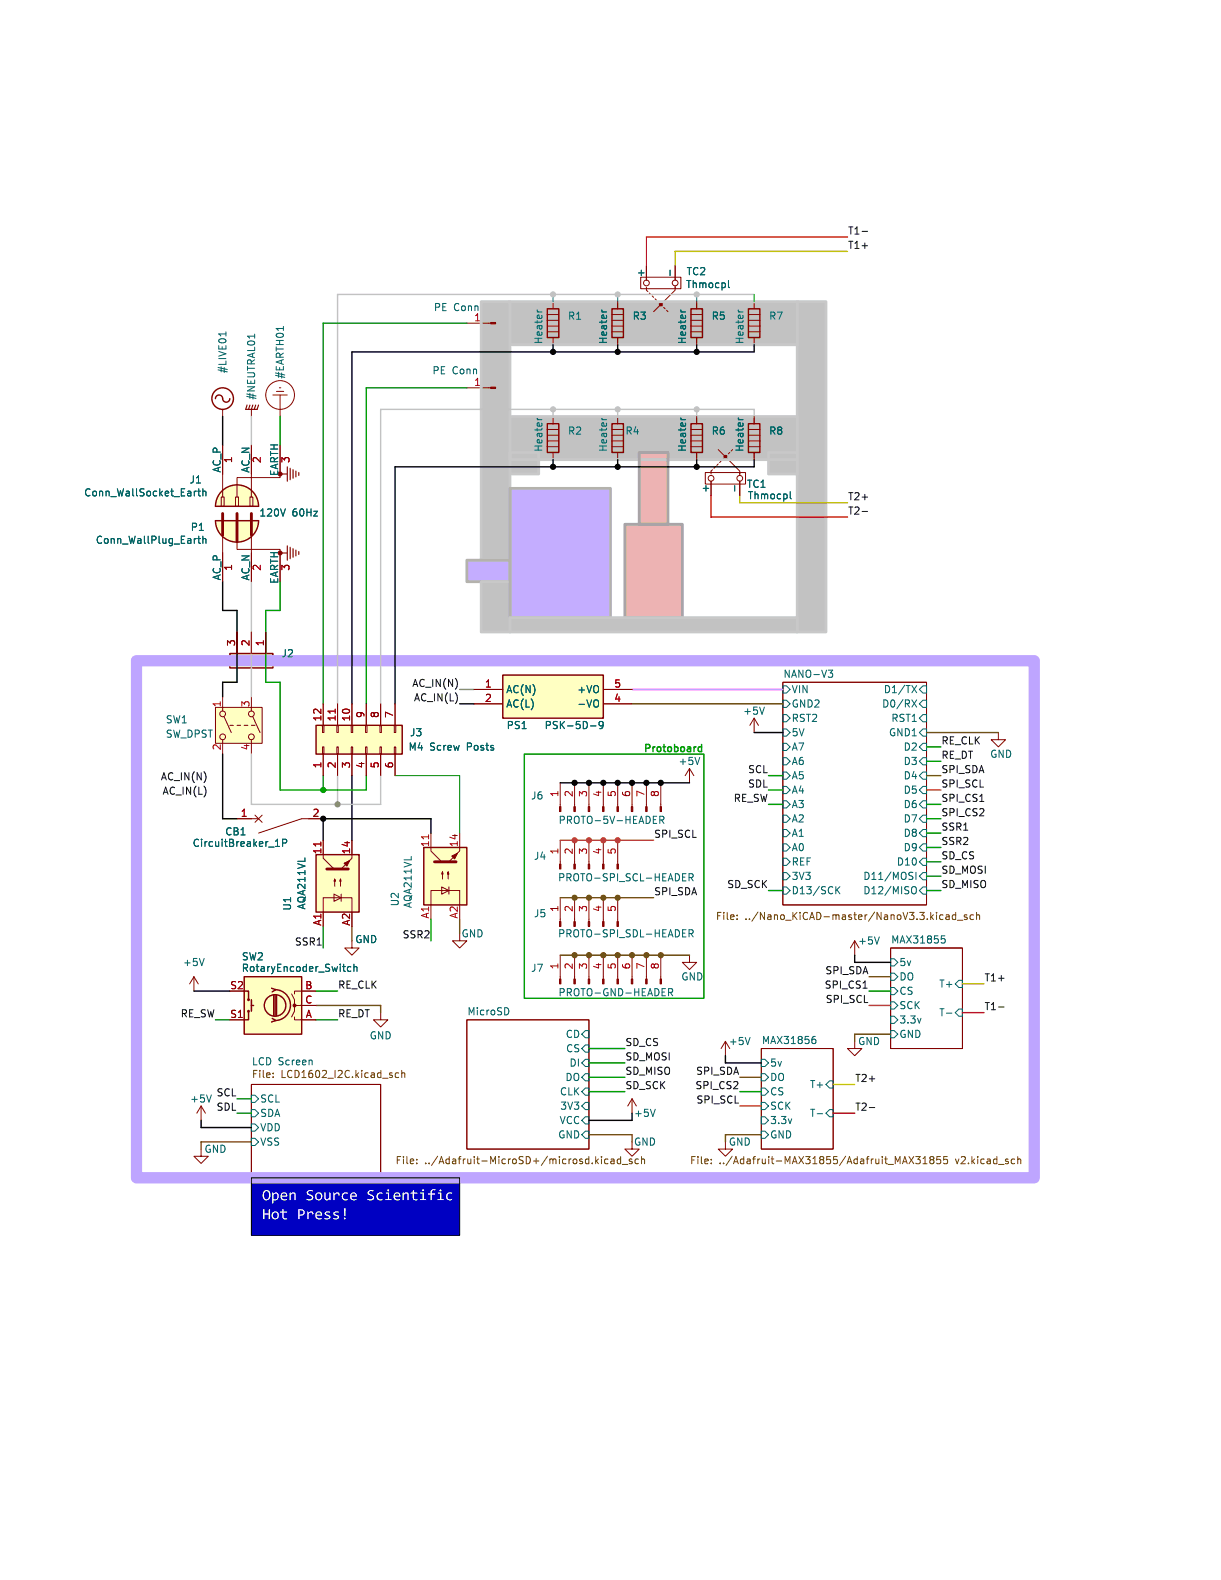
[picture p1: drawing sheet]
<svg xmlns="http://www.w3.org/2000/svg" width="216mm" height="279mm" viewBox="0 0 216 279" stroke-linecap="round" stroke-linejoin="round" font-family="sans-serif">
<path d="M138.4 120.7h25.4v39.3h-25.4zM157.5 167.6h12.7v17.8h-12.7zM44.4 191.8h22.9v16.5h-22.9zM82.5 180.3h21.6v22.9h-21.6zM134.6 185.4h12.7v17.8h-12.7z" fill="none" stroke="#840000" stroke-width=".18"/>
<path d="M85.1 53.3h5.1v45.8h-5.1z" fill="#c2c2c2"/>
<path d="M82.5 99.1h7.7v3.8h-7.7z" fill="#c4adff"/>
<path d="M110.5 92.7h10.1v16.5h-10.1z" fill="#edb3b3"/>
<g fill="#c2c2c2">
<path d="M90.2 80h5v3.8h-5z"/>
<path d="M90.2 53.3h50.8v7.7h-50.8z"/>
<path d="M85.1 102.9h5.1v8.9h-5.1z"/>
<path d="M90.2 73.7h50.8v7.6h-50.8z"/>
</g>
<path d="M113 80h5.1v12.7h-5.1z" fill="#edb3b3"/>
<path d="M90.2 86.4h17.7v22.8h-17.7z" fill="#c4adff"/>
<g fill="#c2c2c2">
<path d="M90.2 109.2h50.8v2.6h-50.8z"/>
<path d="M135.9 80h5.1v3.8h-5.1z"/>
<path d="M141 53.3h5v58.5h-5z"/>
</g>
<path d="M44.4 208.3h36.9v10.1h-36.9z" fill="#0000c2"/>
<path d="M82.5 57.2h4.3M138.4 120.7h25.4v39.3h-25.4zM67.3 179.1v1.2h-1.3l1.3 1.3 1.3-1.3h-1.3M157.5 167.6h12.7v17.8h-12.7zM44.4 191.8h22.9v16.5h-22.9zM82.5 180.3h21.6v22.9h-21.6zM134.6 185.4h12.7v17.8h-12.7z" fill="none" stroke="#840000" stroke-width=".18"/>
<g fill="none" stroke="#006464" stroke-width=".18">
<path d="M146.5 118.5h.7l-.4 .5 .4 .1v.4l-.2 .3h-.4M138.4 128.9h.7l.6 .6-.6 .7h-.7zM138.4 121.3h.7l.6 .6-.6 .7h-.7zM138.4 131.4h.7l.6 .7-.6 .6h-.7zM138.4 134h.7l.6 .6-.6 .7h-.7zM138.4 139.1h.7l.6 .6-.6 .6h-.7zM138.4 136.5h.7l.6 .7-.6 .6h-.7zM138.4 126.4h.7l.6 .6-.6 .6h-.7zM138.4 123.8h.7l.6 .7-.6 .6h-.7zM161.2 121.2l.9 1.3M161.2 123.8l.9 1.2M162.1 121.2l-.9 1.3"/>
<path d="M162.1 123.8l-.9 1.2M163.2 131.4h.6v1.3h-.6l-.6-.6zM163.2 134h.6v1.3h-.6l-.6-.7zM163.2 136.5h.6v1.3h-.6l-.6-.6zM163.2 121.3h.6v1.3h-.6l-.6-.7zM163.2 123.8h.6v1.3h-.6l-.6-.6zM163.2 139.1h.6v1.2h-.6l-.6-.6zM163.2 126.4h.6v1.2h-.6l-.6-.6zM163.2 128.9h.6v1.3h-.6l-.6-.7zM138.4 154.3h.7l.6 .6-.6 .7h-.7zM138.4 146.7h.7l.6 .6-.6 .7h-.7zM138.4 144.1h.7l.6 .7-.6 .6h-.7z"/>
<path d="M138.4 141.6h.7l.6 .6-.6 .7h-.7zM138.4 149.2h.7l.6 .7-.6 .6h-.7zM138.4 156.8h.7l.6 .7-.6 .6h-.7zM138.4 151.8h.7l.6 .6-.6 .6h-.7zM148 157.3l.5 .8M148.5 156.8l-.7 .7M161.2 154.9l.2 .3-.2 .3M161.2 154.2l.2 .1M161.2 157l.3-.2a.43 .43 0 0 1 .5 .4v.4a.43 .43 0 0 1-.3 .5 .43 .43 0 0 1-.5-.2M162 154.2v1.3M163.2 144.1h.6v1.3h-.6l-.6-.6zM163.2 146.7h.6v1.3h-.6l-.6-.7z"/>
<path d="M163.2 149.2h.6v1.3h-.6l-.6-.6zM163.2 151.8h.6v1.2h-.6l-.6-.6zM163.2 154.3h.6v1.3h-.6l-.6-.7zM163.2 156.8h.6v1.3h-.6l-.6-.6zM163.2 141.6h.6v1.3h-.6l-.6-.7zM89.8 178.4l.2 .3-.2 .6M157.5 169.5h.6l.6 .7-.6 .6h-.6zM157.5 172.1h.6l.6 .6-.6 .7h-.6zM157.5 174.6h.6l.6 .7-.6 .6h-.6zM157.5 177.2h.6l.6 .6-.6 .6h-.6zM157.5 179.7h.6l.6 .6-.6 .7h-.6zM166.5 165.5h.6"/>
<path d="M166.6 166h.3l.2 .2-.1 .5-.4 .1M167.3 179.2h1M169.5 173.4h.7v1.2h-.7l-.6-.6zM169.5 178.4h.7v1.3h-.7l-.6-.6zM44.4 193.7h.7l.6 .6-.6 .6h-.7zM44.4 196.2h.7l.6 .7-.6 .6h-.7zM44.4 198.8h.7l.6 .6-.6 .6h-.7zM103.5 194.9h.6v1.3h-.6l-.6-.6zM103.5 197.5h.6v1.3h-.6l-.6-.7zM103.5 187.3h.6v1.3h-.6l-.6-.6zM103.5 184.8h.6v1.3h-.6l-.6-.7zM103.5 182.2h.6v1.3h-.6l-.6-.6z"/>
<path d="M103.5 192.4h.6v1.3h-.6l-.6-.7zM103.5 189.9h.6v1.2h-.6l-.6-.6zM134.6 187.3h.7l.6 .7-.6 .6h-.7zM134.6 189.9h.7l.6 .6-.6 .6h-.7zM134.6 192.4h.7l.6 .6-.6 .7h-.7zM134.6 194.9h.7l.6 .7-.6 .6h-.7zM134.6 197.5h.7l.6 .6-.6 .7h-.7zM143.8 183.8h.2l.3 .2-.1 .4-.4 .1M143.9 183.3h.3M144.5 196.9h1M146 196.9l.7-.7h.6v1.3h-.6zM146.7 191.1h.6v1.3h-.6l-.7-.6z"/>
<path d="M157.5 182.2h.6l.6 .7-.6 .6h-.6zM44.4 201.3h.7l.6 .6-.6 .7h-.7zM103.5 200h.6v1.3h-.6l-.6-.6zM134.6 200h.7l.6 .7-.6 .6h-.7z"/>
</g>
<g fill="none" stroke="#725600" stroke-width=".18">
<path d="M130.3 162.5v.1M130.3 161.8v.1M167.3 161.8h.5v.8M167.8 162.1h-.4l-.2 .2 .2 .3h.4M169 161.8h-.4l-.2 .2 .1 .6h.5M169 161.3v1.3M169.3 162.7h1M171 161.8h-.3l-.2 .1 .1 .2 .4 .1v.4h-.5M172.1 161.8h-.3l-.3 .2 .1 .6h.5M172.7 161.9l.2-.1h.3v.8M172.7 161.3v1.3M48.3 190.4v.2"/>
<path d="M48.3 189.8v.1M70.5 189.8l-.4-.1-.2 .2 .1 .6h.5M71 189.8l.2-.1 .3 .1 .1 .8M71 189.3v1.3M73.7 205.7v.1M73.7 205v.1M107.5 205l-.4-.1-.2 .3 .1 .5h.5M108.1 205h.4l.1 .8M108.6 205.2l-.4 .1-.2 .2 .2 .3 .4-.1M109.7 205l-.3-.1-.3 .3 .2 .5h.4M109.7 204.5v1.3M110 205.9h1"/>
<path d="M111.7 205l-.3-.1-.1 .2v.2l.4 .1v.3h-.4M112.9 205l-.4-.1-.2 .3 .1 .5h.5M113.4 205.1l.2-.2 .3 .1 .1 .8M113.4 204.5v1.3M125.8 205.7v.1M125.8 205v.1M160.7 204.5l.9 1.3M161.6 204.5l-.9 1.3M161.9 204.5h.8l-.4 .5 .4 .1v.6l-.2 .1-.6-.1M163.2 205.8h.7M163.2 204.9l.4-.4v1.3M164.7 205.1l-.3 .2 .1 .4 .2 .1 .3-.1 .1-.1v-.3l-.2-.2"/>
<path d="M164.7 205.1l-.3-.3 .3-.3 .3 .1 .1 .2-.2 .3M164.7 205.1h.2M166.3 204.5h-.6l-.1 .6 .2-.1 .4 .1 .1 .1v.5l-.2 .1-.5-.1M167.5 204.5h-.6l-.1 .6 .2-.1 .4 .1 .2 .1-.1 .5-.2 .1-.5-.1M180 205.1l.1-.2 .3 .1 .1 .8M180 204.5v1.3"/>
</g>
<path d="M86.8 57h.8v.3h-.8z" fill="#840000" stroke="#840000" stroke-width=".18"/>
<path d="M40.6 115.6h7.7v2.5h-7.7z" fill="#ffffc2"/>
<path d="M40.6 115.6h7.7v2.5h-7.7z" fill="none" stroke="#840000" stroke-width=".25"/>
<g fill="none" stroke="#840000" stroke-width=".18">
<path d="M41.9 111.8v3.8M42.2 116.3l-.8 .9M42.4 116.5l-.8 .8M44.4 111.8v3.8M44.8 116.3l-.9 .9M45 116.5l-.9 .8M47 111.8v3.8M47.3 116.3l-.8 .9M47.5 116.5l-.8 .8M121.9 168.9v1.3h1.3l-1.3 1.3-1.3-1.3h1.3M35.6 195.6l.7 1.3M35.6 195.6v2.5"/>
<path d="M35.6 195.6l-.8 1.3"/>
<circle cx="41.9" cy="116.8" r=".63"/>
<circle cx="44.4" cy="116.8" r=".63"/>
<circle cx="47" cy="116.8" r=".63"/>
</g>
<path d="M37.4 193.6l-.4 1.3" fill="none" stroke="#006464" stroke-width=".18"/>
<path d="M38.1 125.1h8.3v6.3h-8.3z" fill="#ffffc2"/>
<g fill="none" stroke="#840000" stroke-width=".18">
<path d="M38.1 125.1h8.3v6.3h-8.3zM39.4 123.2v2.5M39.4 130.8v2.6M39.6 126.7l1.3 2.8M40.6 128.3h.7M41.9 128.3h.6M43.2 128.3h.6M44.4 128.3h.7M44.4 123.2v2.5M44.4 130.8v2.6M44.7 126.7l1.3 2.8"/>
<circle cx="39.4" cy="126.2" r=".51"/>
<circle cx="39.4" cy="130.3" r=".51"/>
<circle cx="44.5" cy="126.2" r=".51"/>
<circle cx="44.5" cy="130.3" r=".51"/>
</g>
<path d="M55.9 128.3h15.2v5.1h-15.2z" fill="#ffffc2"/>
<g fill="none" stroke="#840000" stroke-width=".18">
<path d="M57 132.1h.3v1.3h-.3zM57 128.3h.3v1.2h-.3zM57.1 124.5v3.8M57.1 133.4v3.8M59.6 132.1h.2v1.3h-.2zM59.6 128.3h.2v1.2h-.2zM59.7 124.5v3.8M59.7 133.4v3.8M62.1 132.1h.3v1.3h-.3zM62.1 128.3h.3v1.2h-.3zM62.2 124.5v3.8M62.2 133.4v3.8"/>
<path d="M64.6 132.1h.3v1.3h-.3zM64.6 128.3h.3v1.2h-.3zM64.8 124.5v3.8M64.8 133.4v3.8M67.2 132.1h.2v1.3h-.2zM67.2 128.3h.2v1.2h-.2zM67.3 124.5v3.8M67.3 133.4v3.8M69.7 132.1h.3v1.3h-.3zM69.7 128.3h.3v1.2h-.3zM69.8 124.5v3.8M69.8 133.4v3.8"/>
<path d="M133.3 127l.8 1.3M133.3 127v2.5M133.3 127l-.7 1.3M41.9 144.8h3.8M45.1 144.1l1.3 1.3M46.4 144.1l-1.3 1.3M57.1 144.8h-3.8l-7.6 2.5M99.1 158.8v4.2M101.6 158.8v4.2M104.1 158.8v4.2M106.7 158.8v4.2M109.2 158.8v4.2"/>
<path d="M62.2 166.4v1.2h1.3l-1.3 1.3-1.2-1.3h1.2M150.4 167.6l.7-1.2v2.5"/>
</g>
<path d="M55.9 128.3h15.2v5.1h-15.2z" fill="none" stroke="#840000" stroke-width=".25"/>
<path d="M59.3 125.4v.7" fill="none" stroke="#a90000" stroke-width=".18"/>
<path d="M135.2 125l-.5 1.3M48.7 149.7h.7M48.8 148.7l.3-.3v1.3M50 149.1l.6-.1 .1-.2-.1-.3-.6-.1v1.3M120.7 165.7h.6M120.7 164.4h.6M121.8 165.1l.6-.1 .2-.2-.1-.3-.7-.1v1.3M122.1 165.1l.5 .6M155.5 165.7l-.4 1.2" fill="none" stroke="#006464" stroke-width=".18"/>
<g fill="#840000" stroke="#840000" stroke-width=".18">
<path d="M109.1 163h.2v.8h-.2z"/>
<path d="M106.6 163h.2v.8h-.2z"/>
<path d="M104 163h.3v.8h-.3z"/>
<path d="M101.5 163h.2v.8h-.2z"/>
<path d="M98.9 163h.3v.8h-.3z"/>
</g>
<path d="M55.9 151.1h7.6v10.2h-7.6z" fill="#ffffc2"/>
<path d="M96.8 54.6h2v5.1h-2zM108.2 54.6h2v5.1h-2zM96.8 74.9h2v5.1h-2zM108.2 74.9h2v5.1h-2zM38.1 92.1h7.6a3.8 3.8 0 0 1-3.8 3.8 3.8 3.8 0 0 1-3.8-3.8zM55.9 151.1h7.6v10.2h-7.6z" fill="none" stroke="#840000" stroke-width=".25"/>
<g fill="none" stroke="#840000" stroke-width=".18">
<path d="M96.8 55.6h2M96.8 58.7h2M96.8 57.7h2M96.8 56.6h2M97.8 53.3v1.3M97.8 59.7v1.3M108.2 55.6h2M108.2 58.7h2M108.2 57.7h2M108.2 56.6h2M109.2 53.3v1.3M109.2 59.7v1.3"/>
<path d="M44.4 72.4v1.3M96.8 75.9h2M96.8 79h2M96.8 78h2M96.8 77h2M97.8 73.7v1.2M108.2 75.9h2M108.2 79h2M108.2 78h2M108.2 77h2M109.2 73.7v1.2M39.4 94.6v8.3"/>
<path d="M41.9 90.8v6.4h7.6v5.7M44.4 94.6v8.3M97.8 80v1.3M109.2 80v1.3M57.1 148.6v3.2l2 1.9h1.2l1.9-1.9v-3.2M59.1 158.1l1.2 .7-1.2 .6zM59.2 155.4l-.1 .4h.2l-.1-.4v1.3M60.2 155.4l-.1 .4h.2l-.1-.4v1.3M60.3 158.1v1.3M62.2 161.3v-2.5h-5.1v5M81.3 165.1v1.3h1.2l-1.2 1.2-1.3-1.2h1.3M99.1 168.9v4.2"/>
<path d="M101.6 168.9v4.2M104.1 168.9v4.2M106.7 168.9v4.2M109.2 168.9v4.2M111.8 168.9v4.2M114.3 168.9v4.2M116.8 168.9v4.2M127.5 185.4l.8-1.2v2.5"/>
</g>
<path d="M39.4 90.8v3.8M41.9 90.8v5M44.4 90.8v3.8M57.8 153.7h3.8" fill="none" stroke="#840000" stroke-width=".51"/>
<g fill="#840000" stroke="#840000" stroke-width=".18">
<path d="M60.8 152.7l1-.6-.5 1.1z"/>
<path d="M116.7 173.1h.3v.9h-.3z"/>
<path d="M114.2 173.1h.2v.9h-.2z"/>
<path d="M111.6 173.1h.3v.9h-.3z"/>
<path d="M109.1 173.1h.2v.9h-.2z"/>
<path d="M106.6 173.1h.2v.9h-.2z"/>
<path d="M104 173.1h.3v.9h-.3z"/>
<path d="M101.5 173.1h.2v.9h-.2z"/>
<path d="M98.9 173.1h.3v.9h-.3z"/>
</g>
<path d="M56.7 148.9v.7" fill="none" stroke="#a90000" stroke-width=".18"/>
<path d="M45 59.1v.7M95 54.8v.2M106.4 54.8l.1 .2M95 73.9v.2M106.4 73.9l.1 .2M35 95.2h.4M35.1 94.8v1.1l.3 .2M35.9 95.4l.2-.2 .3 .1v.8M35.9 94.8v1.3M118.2 175.5l.6-.1 .1-.2v-.3l-.7-.1v1.3M118.5 175.5l.4 .6M132.6 183.5l-.4 1.2" fill="none" stroke="#006464" stroke-width=".18"/>
<path d="M43.7 71.6l-.3 .8h2.1l.2-.8M44.2 71.6l-.3 .8M44.7 71.6l-.3 .8M45.2 71.6l-.2 .8M49.5 97.8h1.3M50.8 96.5v2.6M51.3 96.8v2M51.8 97v1.6M52.3 97.3v1M52.8 97.5v.5" fill="none" stroke="#840000" stroke-width=".2"/>
<path d="M38.1 92.1h7.6a3.8 3.8 0 0 1-3.8 3.8 3.8 3.8 0 0 1-3.8-3.8z" fill="#ffffc2" stroke="#ffffc2" stroke-width=".18"/>
<path d="M88.9 119.4h17.8v7.6h-17.8z" fill="#ffffc2"/>
<g fill="none" stroke="#840000" stroke-width=".25">
<path d="M122.2 54.6h2v5.1h-2zM38.1 70.5a.67 .67 0 0 1 .8-.6 .67 .67 0 0 1 .5 .8 .64 .64 0 0 0 .7 .4 .64 .64 0 0 0 .5-.6M122.2 74.9h2v5.1h-2zM132.3 74.9h2.1v5.1h-2.1zM39.2 86.9a3.8 3.8 0 0 1 4.2-.9 3.8 3.8 0 0 1 2.3 3.5h-7.6a3.8 3.8 0 0 1 1.1-2.6zM88.9 119.4h17.8v7.6h-17.8z"/>
<circle cx="39.4" cy="70.5" r="1.9"/>
</g>
<g fill="none" stroke="#840000" stroke-width=".18">
<path d="M113.3 49h7.1v2.1h-7.1zM114.3 50.8v.5l.3 .3M114.3 47v2.5M114.8 51.8l.3 .3M115.3 52.3l.3 .3M115.8 52.8l.3 .3M116.3 53.3l.3 .3M116.8 53.8l.3 .3M117.3 54.4l.3 .2M117.9 54.9l.2 .2M119.4 50.5v.8l-3.8 3.8M119.4 47v2.5"/>
<path d="M119.4 50.8v.3M122.2 55.6h2M122.2 58.7h2M122.2 57.7h2M122.2 56.6h2M123.2 53.3v1.3M123.2 59.7v1.3M39.4 72.4v1.3M39.4 78.7v9.2M44.4 78.7v9.2M48.3 69.9h2.5M48.9 69.2h1.3"/>
<path d="M49.4 68.6h.3M49.5 78.7v5.8h-7.6v3.4M49.5 69.9v3.8M82.5 68.6h4.3M122.2 75.9h2M122.2 79h2M122.2 78h2M122.2 77h2M123.2 73.7v1.2M127 79.5l3.8 3.8v.8M129.5 79.5l-.2 .3M132.3 75.9h2.1"/>
<path d="M132.3 79h2.1M132.3 78h2.1M132.3 77h2.1M133.3 73.7v1.2M39.1 87.9h.5v1.6h-.5zM41.7 87.9h.5v1.6h-.5zM44.2 87.9h.5v1.6h-.5zM123.2 80v1.3M124.7 83.6h7.1v2h-7.1zM125.7 85.1v2.5M126 83.1l-.3 .2v.5M126.5 82.6l-.3 .2"/>
<path d="M127 82l-.3 .3M127.5 81.5l-.2 .3M128 81l-.2 .3M128.5 80.5l-.2 .3M129 80l-.2 .3M130.8 83.6v.2M130.8 85.1v2.5M133.3 80v1.3M83.8 121.9h5.1M83.8 124.5h5.1M99.1 138.4v4.2M101.6 138.4v4.2"/>
<path d="M104.1 138.4v4.2M106.7 121.9h5.1M106.7 124.5h5.1M106.7 138.4v4.2M109.2 138.4v4.2M111.8 138.4v4.2M114.3 138.4v4.2M116.8 138.4v4.2M121.9 135.9l-.7 1.3M121.9 135.9v2.5M121.9 135.9l.8 1.3M99.1 148.6v4.2"/>
<path d="M101.6 148.6v4.2M104.1 148.6v4.2M106.7 148.6v4.2M109.2 148.6v4.2M151.1 184.2v1.2h1.3l-1.3 1.3-1.2-1.3h1.2M35.6 203.2v1.3h-1.3l1.3 1.2 1.2-1.2h-1.2"/>
<circle cx="114.3" cy="50" r=".51"/>
<circle cx="119.4" cy="50" r=".51"/>
<circle cx="49.5" cy="69.8" r="2.54"/>
<circle cx="125.7" cy="84.6" r=".51"/>
<circle cx="130.8" cy="84.6" r=".51"/>
</g>
<g fill="none" stroke="#006464" stroke-width=".18">
<path d="M39.9 58.7v.7M39.9 59.1h-1.2l.2 .1M50.1 57.7v.8M118.5 47.8v.9M120.4 54.8v.2M128.8 49.6v1.1l.2 .2M120.4 73.9v.2M130.5 73.9l.1 .2M34.7 86.9h-.2M35 86.9h.4M35.1 86.4v1.1l.3 .2M35.9 87l.2-.1h.3v.8"/>
<path d="M35.9 86.4v1.3M129.9 85.9v.9M139.7 86.9v1.1l.2 .2M104.4 128.4h1M105.6 123.8a.9 .9 0 0 1 0 1.2M106.6 128.1l-.2 .3-.4-.1-.1-.2 .1-.5h.4l.2 .1a.84 .84 0 0 1-.3 1.1h-.3M123.7 133.9l-.4 1.3M116.7 145l.6-.1 .1-.1-.1-.3-.6-.2v1.3M117 145l.4 .6M120.7 155.8h.6M120.7 154.5h.6M121.8 155.2l.6-.1 .2-.2-.1-.3-.7-.1v1.3"/>
<path d="M122.1 155.2l.5 .6"/>
</g>
<path d="M39.2 86.9a3.8 3.8 0 0 1 4.2-.9 3.8 3.8 0 0 1 2.3 3.5h-7.6a3.8 3.8 0 0 1 1.1-2.6z" fill="#ffffc2" stroke="#ffffc2" stroke-width=".18"/>
<path d="M49.5 83.8h1.3M50.8 82.6v2.5M51.3 82.8v2M51.8 83.1v1.5M52.3 83.3v1M52.8 83.6v.5" fill="none" stroke="#840000" stroke-width=".2"/>
<g fill="#840000" stroke="#840000" stroke-width=".18">
<path d="M86.8 68.5h.8v.2h-.8z"/>
<path d="M109.1 152.8h.2v.9h-.2z"/>
<path d="M106.6 152.8h.2v.9h-.2z"/>
<path d="M104 152.8h.3v.9h-.3z"/>
<path d="M101.5 152.8h.2v.9h-.2z"/>
<path d="M98.9 152.8h.3v.9h-.3z"/>
<path d="M116.7 142.6h.3v.9h-.3z"/>
<path d="M114.2 142.6h.2v.9h-.2z"/>
<path d="M111.6 142.6h.3v.9h-.3z"/>
<path d="M109.1 142.6h.2v.9h-.2z"/>
<path d="M106.6 142.6h.2v.9h-.2z"/>
<path d="M104 142.6h.3v.9h-.3z"/>
<path d="M101.5 142.6h.2v.9h-.2z"/>
<path d="M98.9 142.6h.3v.9h-.3z"/>
<circle cx="116.8" cy="53.8" r=".25"/>
<circle cx="128.3" cy="80.8" r=".25"/>
</g>
<path d="M43.2 172.7h10.1v10.2h-10.1z" fill="#ffffc2"/>
<g fill="none" stroke="#840000" stroke-width=".25">
<path d="M132.3 54.6h2.1v5.1h-2.1zM43.2 172.7h10.1v10.2h-10.1zM43.2 175.3h.7v1.5M43.9 178.8v1.5h-.7M44.4 177.8h.4M44.4 176.8v2M48 174.8l.8 .2-.7 .4M48.4 176v3.6M48.6 175a2.73 2.73 0 0 1 2.8 2.7 2.73 2.73 0 0 1-2.8 2.8M48.6 176v3.6M48.9 176v3.6M48.1 180.1l.7 .4-.8 .2"/>
<circle cx="43.9" cy="178.8" r=".13"/>
<circle cx="43.9" cy="176.8" r=".13"/>
<circle cx="48.6" cy="177.8" r="1.9"/>
</g>
<circle cx="52.1" cy="177.8" r=".25" fill="#840000" stroke="#840000" stroke-width=".18"/>
<g fill="none" stroke="#840000" stroke-width=".18">
<path d="M132.3 55.6h2.1M132.3 58.7h2.1M132.3 57.7h2.1M132.3 56.6h2.1M133.3 53.3v1.3M133.3 59.7v1.3M176.5 129.5v1.3h1.3l-1.3 1.3-1.2-1.3h1.2M34.3 172.7l.8 1.3M34.3 172.7v2.6M34.3 172.7l-.8 1.3M51.6 175.8l.5 1v1h3.8M52.1 179.8v.5h3.8"/>
<path d="M52.6 177.8h-.5v1l-.5 1M55.9 175.3h-3.8v.5M40.6 180.3h2.6M128.3 201.9v1.3h1.2l-1.2 1.3-1.3-1.3h1.3"/>
</g>
<path d="M130.5 54.8l.1 .2M36.1 169.5l-.4 1.3M62 171l-.3-.1-.3 .3 .2 .5h.4M62.6 171l.2-.1 .3 .1v.8M62.6 170.5v1.3" fill="none" stroke="#006464" stroke-width=".18"/>
<path d="M74.9 149.9h7.6v10.1h-7.6z" fill="#ffffc2"/>
<path d="M74.9 149.9h7.6v10.1h-7.6z" fill="none" stroke="#840000" stroke-width=".25"/>
<path d="M76.2 147.3v3.2l1.9 1.9h1.3l1.9-1.9v-3.2M78.1 156.8l1.3 .7-1.3 .6zM78.2 154.2l-.1 .4h.3l-.2-.4v1.2M79.2 154.2l-.1 .4h.3l-.2-.4v1.2M79.4 156.8v1.3M81.3 160v-2.5h-5.1v5.1M111.8 194.3l.7 1.3M111.8 194.3v2.6M111.8 194.3l-.8 1.3M111.8 201.9v1.3h-1.3l1.3 1.3 1.2-1.3h-1.2" fill="none" stroke="#840000" stroke-width=".18"/>
<path d="M76.8 152.4h3.8" fill="none" stroke="#840000" stroke-width=".51"/>
<path d="M79.9 151.4l1-.5-.5 1z" fill="#840000" stroke="#840000" stroke-width=".18"/>
<path d="M75.8 147.6v.7" fill="none" stroke="#a90000" stroke-width=".18"/>
<path d="M115.9 196.2l-.5 1.2" fill="none" stroke="#006464" stroke-width=".18"/>
<path d="M152.4 40.9h1M152.4 90.4h1M173.2 141.7h.8M152.6 174.7h.7M176.6 178.1h.9M153.7 195.9h1" fill="none" stroke="#0f0f0f" stroke-width=".18"/>
<g fill="#fff">
<path d="M76.3 210.4l.6-.1h.1v.2a.44 .44 0 0 0-.5 0 .44 .44 0 0 0-.1 .5h.6v.2h-.6v1h-.3v-1h-.4v-.2h.4z"/>
<path d="M77.4 210.9h.6v1.1h.5v.2h-1.2v-.2h.5v-.9h-.4z"/>
<path d="M79.1 211l.6-.2 .2 .1v.2a.52 .52 0 0 0-.8 .5 .52 .52 0 0 0 .8 .4v.2a.74 .74 0 0 1-.9-.2 .74 .74 0 0 1 .1-1z"/>
<circle cx="77.9" cy="210.5" r=".19"/>
<circle cx="61" cy="215.5" r=".18"/>
</g>
<path d="M92.7 133.4h31.8v43.1h-31.8zM123.6 132.9h.5M123.6 132.1h.5M124.1 131.6v1.3" fill="none" stroke="#00a700" stroke-width=".25"/>
<path d="M85.1 53.3h5.1v45.8h-5.1zM90.2 53.3h50.8v7.7h-50.8zM141 53.3h5v58.5h-5zM90.2 73.7h50.8v7.6h-50.8zM90.2 80h5v3.8h-5zM135.9 80h5.1v3.8h-5.1zM85.1 102.9h5.1v8.9h-5.1zM90.2 109.2h50.8v2.6h-50.8z" fill="none" stroke="#c8c8c8" stroke-width=".5"/>
<path d="M82.5 99.1h7.7v3.8h-7.7zM90.2 86.4h17.7v22.8h-17.7z" fill="none" stroke="#b3b3b3" stroke-width=".5"/>
<path d="M110.5 92.7h10.1v16.5h-10.1zM113 80h5.1v12.7h-5.1z" fill="none" stroke="#a3a3a3" stroke-width=".5"/>
<path d="M24.1 116.8h158.8v91.5h-158.8z" fill="none" stroke="#bea5ff" stroke-width="2"/>
<path d="M44.4 208.3h36.9v10.1h-36.9z" fill="none" stroke="#000" stroke-width=".18"/>
<path d="M133.3 52.1h-73.6v72.4M44.4 73.7v5M97.8 72.4v1.3M109.2 72.4v1.3M123.2 72.4v1.3M133.3 73.7v-1.3h-66v52.1M44.4 102.9v20.3M44.4 133.4v8.8h22.9v-5M59.7 137.2v5" fill="none" stroke="#c2c2c2" stroke-width=".25"/>
<g fill="none" stroke="#000" stroke-width=".25">
<path d="M39.4 73.7v5M97.8 61v1.2M109.2 61v1.2M123.2 61v1.2M133.3 61v1.2h-71.1v62.3M97.8 81.3v1.3M109.2 81.3v1.3M123.2 81.3v1.3M133.3 81.3v1.3h-63.5v41.9M39.4 102.9v5.1h2.5v12.7h-2.5v2.5M39.4 133.4v11.4h2.5M62.2 137.2v11.4"/>
<path d="M81.3 124.5h2.5M99.1 138.4h22.8M133.3 129.5h5.1M76.2 147.3v-2.5h-19.1v3.8M34.3 175.3h6.3M151.1 168.9v1.3h6.4M35.6 198.1v1.3h8.8M104.1 198.1h7.7M128.3 186.7v1.3h6.3"/>
</g>
<g fill="none" stroke="#009600" stroke-width=".25">
<path d="M49.5 73.7v5M135.9 139.7h2.5M135.9 137.2h2.5M163.8 134.6h2.6M163.8 132.1h2.6M135.9 142.2h2.5M135.9 157.5h2.5M163.8 142.2h2.6M163.8 157.5h2.6M163.8 154.9h2.6M163.8 144.8h2.6M163.8 147.3h2.6"/>
<path d="M163.8 152.4h2.6M163.8 149.9h2.6M55.9 175.3h3.8M57.1 163.8v3.8M76.2 162.6v3.8M153.7 175.3h3.8M38.1 180.3h2.5M41.9 196.9h2.5M41.9 194.3h2.5M55.9 180.3h3.8M104.1 185.4h6.4M104.1 193h6.4"/>
<path d="M104.1 190.5h6.4M104.1 188h6.4M130.8 193h3.8"/>
</g>
<path d="M82.5 57.2h-25.4v67.3M82.5 68.6h-17.7v55.9M49.5 102.9v5.1h-2.5v12.7h2.5v19h15.3v-2.5M57.1 137.2v2.5" fill="none" stroke="#008400" stroke-width=".25"/>
<path d="M81.3 121.9h2.5" fill="none" stroke="#848484" stroke-width=".25"/>
<path d="M97.8 52.1v1.2M109.2 52.1v1.2M123.2 52.1v1.2" fill="none" stroke="#008484" stroke-width=".18"/>
<path d="M163.8 137.2h2.6M99.1 158.8h16.5M153.7 172.7h3.8M130.8 190.5h3.8" fill="none" stroke="#848400" stroke-width=".25"/>
<path d="M111.8 124.5h26.6M163.8 129.5h12.7M55.9 177.8h11.4v1.3M62.2 163.8v2.6M81.3 162.6v2.5M99.1 168.9h22.8M157.5 182.9h-6.4v1.3M44.4 201.9h-8.8v1.3M104.1 200.7h7.7v1.2M134.6 200.7h-6.3v1.2" fill="none" stroke="#804d00" stroke-width=".25"/>
<path d="M163.8 139.7h2.6M99.1 148.6h16.5M153.7 177.8h3.8M130.8 195.6h3.8" fill="none" stroke="#c60" stroke-width=".25"/>
<path d="M114.3 41.9h35.6M125.7 87.6v3.8h24.2M170.2 179.1h3.8M147.3 196.9h3.8" fill="none" stroke="#f00" stroke-width=".25"/>
<path d="M149.9 44.5h-30.5v2.5M130.8 87.6v1.3h19.1M170.2 174h3.8M147.3 191.8h3.8" fill="none" stroke="#c2c200" stroke-width=".25"/>
<path d="M114.3 41.9v5.1" fill="none" stroke="#f00" stroke-width=".18"/>
<path d="M133.3 52.1v1.2M69.8 137.2h11.5v10.1" fill="none" stroke="#009600" stroke-width=".18"/>
<path d="M111.8 121.9h26.6" fill="none" stroke="#f0f" stroke-width=".25"/>
<g fill="none" stroke="#006464" stroke-width=".18">
<path d="M106.4 54.8l.1 .2M118.5 47.8v.9M120.4 54.8v.2M128.8 49.6v1.1l.2 .2M120.4 73.9v.2M130.5 73.9l.1 .2M34.7 86.9h-.2M35 86.9h.4M35 95.2h.4M35.1 86.4v1.1l.3 .2M35.1 94.8v1.1l.3 .2M35.9 87l.2-.1h.3v.8"/>
<path d="M35.9 86.4v1.3M35.9 94.8v1.3M35.9 95.4l.2-.2 .3 .1v.8M129.9 85.9v.9M139.7 86.9v1.1l.2 .2M104.4 128.4h1M105.6 123.8a.9 .9 0 0 1 0 1.2M106.6 128.1l-.2 .3-.4-.1-.1-.2 .1-.5h.4l.2 .1a.84 .84 0 0 1-.3 1.1h-.3M48.7 149.7h.7M48.8 148.7l.3-.3v1.3M50 149.1l.6-.1 .1-.2-.1-.3-.6-.1v1.3M62 171l-.3-.1-.3 .3 .2 .5h.4"/>
<path d="M62.6 171l.2-.1 .3 .1v.8M62.6 170.5v1.3"/>
</g>
<g fill="none" stroke="#840000" stroke-width=".18">
<path d="M109.2 53.3v1.3M109.2 59.7v1.3M114.3 47v2.5M119.4 47v2.5M123.2 53.3v1.3M123.2 59.7v1.3M39.4 78.7v5.1M44.4 78.7v5.1M49.5 78.7v5.1M123.2 73.7v1.2M133.3 73.7v1.2M39.4 97.8v5.1"/>
<path d="M44.4 97.8v5.1M49.5 97.8v5.1M123.2 80v1.3M125.7 85.1v2.5M130.8 85.1v2.5M133.3 80v1.3M41.9 111.8v3.8M44.4 111.8v3.8M47 111.8v3.8M57.1 124.5v3.8M57.1 133.4v3.8M59.7 124.5v3.8"/>
<path d="M59.7 133.4v3.8M62.2 124.5v3.8M62.2 133.4v3.8M64.8 124.5v3.8M64.8 133.4v3.8M67.3 124.5v3.8M67.3 133.4v3.8M69.8 124.5v3.8M69.8 133.4v3.8M83.8 121.9h5.1M83.8 124.5h5.1M106.7 121.9h5.1"/>
<path d="M106.7 124.5h5.1M41.9 144.8h2.5M54.6 144.8h2.5M57.1 148.6v2.5M62.2 148.6v2.5M53.3 175.3h2.6M53.3 177.8h2.6M57.1 161.3v2.5M40.6 180.3h2.6M53.3 180.3h2.6"/>
</g>
<path d="M59.3 125.4v.7M56.7 148.9v.7" fill="none" stroke="#a90000" stroke-width=".18"/>
<g fill="#000" stroke="#000" stroke-width=".18">
<circle cx="97.8" cy="62.2" r=".46"/>
<circle cx="109.2" cy="62.2" r=".46"/>
<circle cx="123.2" cy="62.2" r=".46"/>
<circle cx="97.8" cy="82.6" r=".46"/>
<circle cx="109.2" cy="82.6" r=".46"/>
<circle cx="123.2" cy="82.6" r=".46"/>
<circle cx="101.6" cy="138.4" r=".46"/>
<circle cx="104.1" cy="138.4" r=".46"/>
<circle cx="106.7" cy="138.4" r=".46"/>
<circle cx="109.2" cy="138.4" r=".46"/>
<circle cx="111.8" cy="138.4" r=".46"/>
<circle cx="114.3" cy="138.4" r=".46"/>
<circle cx="116.8" cy="138.4" r=".46"/>
<circle cx="57.1" cy="144.8" r=".46"/>
</g>
<g fill="#c2c2c2" stroke="#c2c2c2" stroke-width=".18">
<circle cx="109.2" cy="52.1" r=".46"/>
<circle cx="123.2" cy="52.1" r=".46"/>
<circle cx="123.2" cy="72.4" r=".46"/>
<circle cx="97.8" cy="72.4" r=".46"/>
<circle cx="97.8" cy="52.1" r=".46"/>
<circle cx="109.2" cy="72.4" r=".46"/>
</g>
<g fill="#c60" stroke="#c60" stroke-width=".18">
<circle cx="101.6" cy="148.6" r=".46"/>
<circle cx="104.1" cy="148.6" r=".46"/>
<circle cx="109.2" cy="148.6" r=".46"/>
<circle cx="106.7" cy="148.6" r=".46"/>
</g>
<g fill="#848400" stroke="#848400" stroke-width=".18">
<circle cx="104.1" cy="158.8" r=".46"/>
<circle cx="106.7" cy="158.8" r=".46"/>
<circle cx="101.6" cy="158.8" r=".46"/>
<circle cx="109.2" cy="158.8" r=".46"/>
</g>
<g fill="#804d00" stroke="#804d00" stroke-width=".18">
<circle cx="104.1" cy="168.9" r=".46"/>
<circle cx="101.6" cy="168.9" r=".46"/>
<circle cx="106.7" cy="168.9" r=".46"/>
<circle cx="109.2" cy="168.9" r=".46"/>
<circle cx="116.8" cy="168.9" r=".46"/>
<circle cx="111.8" cy="168.9" r=".46"/>
<circle cx="114.3" cy="168.9" r=".46"/>
</g>
<circle cx="57.1" cy="139.7" r=".46" fill="#008400" stroke="#008400" stroke-width=".18"/>
<circle cx="59.7" cy="142.2" r=".46" fill="#848484" stroke="#848484" stroke-width=".18"/>
<g font-size="2.8" fill="#fff">
<text x="46.4" y="212.6">Open Source Scientific</text>
<text x="46.4" y="215.9">Hot Press!</text>
</g>
<g font-size="1.8" fill="#0f0f0f">
<text x="149.9" y="41.6">T1-</text>
<text x="149.9" y="44.1">T1+</text>
<text x="149.9" y="88.6">T2+</text>
<text x="149.9" y="91.1">T2-</text>
<text x="72.8" y="121.6">AC_IN(N)</text>
<text x="73.1" y="124.1">AC_IN(L)</text>
<text x="166.4" y="131.7">RE_CLK</text>
<text x="132.2" y="136.8">SCL</text>
<text x="166.4" y="134.3">RE_DT</text>
<text x="166.4" y="136.8">SPI_SDA</text>
<text x="28.3" y="138.1">AC_IN(N)</text>
<text x="28.6" y="140.6">AC_IN(L)</text>
<text x="129.6" y="141.9">RE_SW</text>
<text x="132.2" y="139.4">SDL</text>
<text x="166.4" y="141.9">SPI_CS1</text>
<text x="166.4" y="139.4">SPI_SCL</text>
<text x="115.6" y="148.2">SPI_SCL</text>
<text x="166.4" y="144.4">SPI_CS2</text>
<text x="166.4" y="147">SSR1</text>
<text x="166.4" y="149.5">SSR2</text>
<text x="166.4" y="152.1">SD_CS</text>
<text x="166.4" y="154.6">SD_MOSI</text>
<text x="115.6" y="158.4">SPI_SDA</text>
<text x="128.5" y="157.1">SD_SCK</text>
<text x="166.4" y="157.1">SD_MISO</text>
<text x="52" y="167.3">SSR1</text>
<text x="71.1" y="166">SSR2</text>
<text x="145.8" y="172.4">SPI_SDA</text>
<text x="174" y="173.6">T1+</text>
<text x="31.8" y="180">RE_SW</text>
<text x="59.7" y="180">RE_DT</text>
<text x="59.7" y="174.9">RE_CLK</text>
<text x="145.7" y="174.9">SPI_CS1</text>
<text x="145.9" y="177.5">SPI_SCL</text>
<text x="174" y="178.7">T1-</text>
<text x="110.5" y="185.1">SD_CS</text>
<text x="110.5" y="187.6">SD_MOSI</text>
<text x="110.5" y="190.2">SD_MISO</text>
<text x="123" y="190.2">SPI_SDA</text>
<text x="151.1" y="191.4">T2+</text>
<text x="38.2" y="196.5">SDL</text>
<text x="38.2" y="194">SCL</text>
<text x="110.5" y="192.7">SD_SCK</text>
<text x="122.9" y="192.7">SPI_CS2</text>
<text x="123" y="195.2">SPI_SCL</text>
<text x="151.1" y="196.5">T2-</text>
</g>
<g font-size="1.8" fill="#006464">
<text x="114" y="49.1" transform="rotate(-90 114 49.1)">+</text>
<text x="121.2" y="51.2">Thmocpl</text>
<text x="121.3" y="48.9">TC2</text>
<text x="76.6" y="55.2">PE Conn</text>
<text x="100.3" y="56.7">R1</text>
<text x="111.8" y="56.7">R3</text>
<text x="125.7" y="56.7">R5</text>
<text x="135.9" y="56.7">R7</text>
<text x="96.1" y="61" transform="rotate(-90 96.1 61)">Heater</text>
<text x="107.5" y="61" transform="rotate(-90 107.5 61)">Heater</text>
<text x="121.5" y="61" transform="rotate(-90 121.5 61)">Heater</text>
<text x="131.7" y="61" transform="rotate(-90 131.7 61)">Heater</text>
<text x="40.2" y="66.1" transform="rotate(-90 40.2 66.1)">#LIVE01</text>
<text x="45.3" y="70.8" transform="rotate(-90 45.3 70.8)">#NEUTRAL01</text>
<text x="50.4" y="67.1" transform="rotate(-90 50.4 67.1)">#EARTH01</text>
<text x="76.4" y="66.4">PE Conn</text>
<text x="100.3" y="77.1">R2</text>
<text x="110.5" y="77.1">R4</text>
<text x="125.7" y="77.1">R6</text>
<text x="135.9" y="77.1">R8</text>
<text x="39.1" y="83.7" transform="rotate(-90 39.1 83.7)">AC_P</text>
<text x="44.2" y="83.7" transform="rotate(-90 44.2 83.7)">AC_N</text>
<text x="96.1" y="80" transform="rotate(-90 96.1 80)">Heater</text>
<text x="107.5" y="80" transform="rotate(-90 107.5 80)">Heater</text>
<text x="121.5" y="80" transform="rotate(-90 121.5 80)">Heater</text>
<text x="131.7" y="80" transform="rotate(-90 131.7 80)">Heater</text>
<text x="14.8" y="88">Conn_WallSocket_Earth</text>
<text x="33.4" y="85.7">J1</text>
<text x="49.3" y="84.3" transform="rotate(-90 49.3 84.3)">EARTH</text>
<text x="125.5" y="87.2" transform="rotate(-90 125.5 87.2)">+</text>
<text x="132" y="86.5">TC1</text>
<text x="132.1" y="88.5">Thmocpl</text>
<text x="33.6" y="94.1">P1</text>
<text x="45.8" y="91.5">120V</text>
<text x="51.6" y="91.5">60Hz</text>
<text x="16.8" y="96.4">Conn_WallPlug_Earth</text>
<text x="39.1" y="102.7" transform="rotate(-90 39.1 102.7)">AC_P</text>
<text x="44.2" y="102.8" transform="rotate(-90 44.2 102.8)">AC_N</text>
<text x="49.3" y="103.3" transform="rotate(-90 49.3 103.3)">EARTH</text>
<text x="49.7" y="116.4">J2</text>
<text x="138.4" y="119.9">NANO-V3</text>
<text x="89.4" y="122.8">AC(N)</text>
<text x="89.4" y="125.3">AC(L)</text>
<text x="102" y="125.3">-VO</text>
<text x="102" y="122.8">+VO</text>
<text x="139.9" y="122.8">VIN</text>
<text x="139.9" y="125.3">GND2</text>
<text x="155.9" y="125.3">D0/RX</text>
<text x="156.2" y="122.8">D1/TX</text>
<text x="29.2" y="128.1">SW1</text>
<text x="29.2" y="130.7">SW_DPST</text>
<text x="72.4" y="130.4">J3</text>
<text x="89.5" y="129.1">PS1</text>
<text x="96.2" y="129.1">PSK-5D-9</text>
<text x="131.3" y="126.6">+5V</text>
<text x="139.9" y="130.4">5V</text>
<text x="139.9" y="127.9">RST2</text>
<text x="157.1" y="130.4">GND1</text>
<text x="157.5" y="127.9">RST1</text>
<text x="72.1" y="132.9">M4</text>
<text x="76" y="132.9">Screw</text>
<text x="82.7" y="132.9">Posts</text>
<text x="119.9" y="135.5">+5V</text>
<text x="139.9" y="132.9">A7</text>
<text x="139.9" y="135.5">A6</text>
<text x="159.7" y="132.9">D2</text>
<text x="159.7" y="135.5">D3</text>
<text x="175" y="134.2">GND</text>
<text x="93.8" y="141.6">J6</text>
<text x="139.9" y="143.1">A3</text>
<text x="139.9" y="140.6">A4</text>
<text x="139.9" y="138">A5</text>
<text x="159.7" y="138">D4</text>
<text x="159.7" y="143.1">D6</text>
<text x="159.7" y="140.6">D5</text>
<text x="34" y="150">CircuitBreaker_1P</text>
<text x="39.7" y="147.9">CB1</text>
<text x="98.7" y="145.9">PROTO-5V-HEADER</text>
<text x="139.9" y="148.2">A1</text>
<text x="139.9" y="145.6">A2</text>
<text x="159.7" y="145.6">D7</text>
<text x="159.7" y="148.2">D8</text>
<text x="94.3" y="152.2">J4</text>
<text x="139.9" y="155.8">3V3</text>
<text x="139.9" y="150.7">A0</text>
<text x="139.9" y="153.3">REF</text>
<text x="152.6" y="155.8">D11/MOSI</text>
<text x="158.5" y="153.3">D10</text>
<text x="159.7" y="150.7">D9</text>
<text x="51.7" y="161.1" transform="rotate(-90 51.7 161.1)">U1</text>
<text x="54.2" y="160.9" transform="rotate(-90 54.2 160.9)">AQA211VL</text>
<text x="70.7" y="160.4" transform="rotate(-90 70.7 160.4)">U2</text>
<text x="73" y="160.7" transform="rotate(-90 73 160.7)">AQA211VL</text>
<text x="98.6" y="156.1">PROTO-SPI_SCL-HEADER</text>
<text x="139.9" y="158.3">D13/SCK</text>
<text x="152.6" y="158.3">D12/MISO</text>
<text x="62.7" y="167">GND</text>
<text x="81.5" y="166">GND</text>
<text x="94.3" y="162.4">J5</text>
<text x="98.6" y="166">PROTO-SPI_SDL-HEADER</text>
<text x="151.6" y="167.2">+5V</text>
<text x="157.5" y="166.9">MAX31855</text>
<text x="32.3" y="171">+5V</text>
<text x="42.6" y="172.1">RotaryEncoder_Switch</text>
<text x="42.7" y="170">SW2</text>
<text x="93.8" y="172.1">J7</text>
<text x="120.4" y="173.6">GND</text>
<text x="158.9" y="171">5v</text>
<text x="158.9" y="173.6">DO</text>
<text x="82.5" y="179.6">MicroSD</text>
<text x="98.6" y="176.4">PROTO-GND-HEADER</text>
<text x="158.9" y="176.1">CS</text>
<text x="158.9" y="178.7">SCK</text>
<text x="166" y="174.9">T+</text>
<text x="166" y="179.9">T-</text>
<text x="65.3" y="184">GND</text>
<text x="99.9" y="183.7">CD</text>
<text x="128.8" y="185">+5V</text>
<text x="134.6" y="184.7">MAX31856</text>
<text x="151.6" y="185">GND</text>
<text x="158.9" y="181.2">3.3v</text>
<text x="158.9" y="183.7">GND</text>
<text x="44.4" y="188.5">LCD Screen</text>
<text x="99.9" y="191.4">DO</text>
<text x="100" y="186.3">CS</text>
<text x="100.6" y="188.8">DI</text>
<text x="136.1" y="188.8">5v</text>
<text x="136.1" y="191.4">DO</text>
<text x="33.5" y="195.2">+5V</text>
<text x="45.9" y="195.2">SCL</text>
<text x="45.9" y="197.7">SDA</text>
<text x="98.9" y="193.9">CLK</text>
<text x="99" y="196.4">3V3</text>
<text x="136.1" y="193.9">CS</text>
<text x="136.1" y="196.4">SCK</text>
<text x="143.1" y="192.6">T+</text>
<text x="143.1" y="197.7">T-</text>
<text x="45.9" y="200.3">VDD</text>
<text x="45.9" y="202.8">VSS</text>
<text x="98.6" y="201.5">GND</text>
<text x="98.8" y="199">VCC</text>
<text x="112" y="202.8">GND</text>
<text x="128.8" y="202.8">GND</text>
<text x="136.1" y="199">3.3v</text>
<text x="136.1" y="201.5">GND</text>
<text x="36.1" y="204.1">GND</text>
</g>
<g font-size="1.8" fill="#a90000">
<text x="83.7" y="56.9">1</text>
<text x="83.7" y="68.3">1</text>
<text x="41.4" y="82" transform="rotate(-90 41.4 82)">1</text>
<text x="46.4" y="82" transform="rotate(-90 46.4 82)">2</text>
<text x="51.5" y="82" transform="rotate(-90 51.5 82)">3</text>
<text x="41.4" y="101" transform="rotate(-90 41.4 101)">1</text>
<text x="46.4" y="101" transform="rotate(-90 46.4 101)">2</text>
<text x="51.5" y="101" transform="rotate(-90 51.5 101)">3</text>
<text x="41.7" y="114.4" transform="rotate(-90 41.7 114.4)">3</text>
<text x="44.2" y="114.4" transform="rotate(-90 44.2 114.4)">2</text>
<text x="46.7" y="114.4" transform="rotate(-90 46.7 114.4)">1</text>
<text x="39.1" y="125.2" transform="rotate(-90 39.1 125.2)">1</text>
<text x="44.2" y="125.2" transform="rotate(-90 44.2 125.2)">3</text>
<text x="85.7" y="121.7">1</text>
<text x="85.7" y="124.2">2</text>
<text x="108.5" y="124.2">4</text>
<text x="108.5" y="121.7">5</text>
<text x="56.9" y="127.7" transform="rotate(-90 56.9 127.7)">12</text>
<text x="59.4" y="127.7" transform="rotate(-90 59.4 127.7)">11</text>
<text x="62" y="127.7" transform="rotate(-90 62 127.7)">10</text>
<text x="64.5" y="127.1" transform="rotate(-90 64.5 127.1)">9</text>
<text x="67.1" y="127.1" transform="rotate(-90 67.1 127.1)">8</text>
<text x="69.6" y="127.1" transform="rotate(-90 69.6 127.1)">7</text>
<text x="39.1" y="132.8" transform="rotate(-90 39.1 132.8)">2</text>
<text x="44.2" y="132.8" transform="rotate(-90 44.2 132.8)">4</text>
<text x="56.9" y="136" transform="rotate(-90 56.9 136)">1</text>
<text x="59.4" y="136" transform="rotate(-90 59.4 136)">2</text>
<text x="62" y="136" transform="rotate(-90 62 136)">3</text>
<text x="64.5" y="136" transform="rotate(-90 64.5 136)">4</text>
<text x="67.1" y="136" transform="rotate(-90 67.1 136)">5</text>
<text x="69.6" y="136" transform="rotate(-90 69.6 136)">6</text>
<text x="98.8" y="141" transform="rotate(-90 98.8 141)">1</text>
<text x="101.3" y="141" transform="rotate(-90 101.3 141)">2</text>
<text x="103.9" y="141" transform="rotate(-90 103.9 141)">3</text>
<text x="106.4" y="141" transform="rotate(-90 106.4 141)">4</text>
<text x="109" y="141" transform="rotate(-90 109 141)">5</text>
<text x="111.5" y="141" transform="rotate(-90 111.5 141)">6</text>
<text x="114" y="141" transform="rotate(-90 114 141)">7</text>
<text x="116.6" y="141" transform="rotate(-90 116.6 141)">8</text>
<text x="42.5" y="144.5">1</text>
<text x="55.2" y="144.5">2</text>
<text x="75.9" y="149.9" transform="rotate(-90 75.9 149.9)">11</text>
<text x="81" y="149.9" transform="rotate(-90 81 149.9)">14</text>
<text x="56.9" y="151.2" transform="rotate(-90 56.9 151.2)">11</text>
<text x="62" y="151.2" transform="rotate(-90 62 151.2)">14</text>
<text x="98.8" y="151.2" transform="rotate(-90 98.8 151.2)">1</text>
<text x="101.3" y="151.2" transform="rotate(-90 101.3 151.2)">2</text>
<text x="103.9" y="151.2" transform="rotate(-90 103.9 151.2)">3</text>
<text x="106.4" y="151.2" transform="rotate(-90 106.4 151.2)">4</text>
<text x="109" y="151.2" transform="rotate(-90 109 151.2)">5</text>
<text x="98.8" y="161.4" transform="rotate(-90 98.8 161.4)">1</text>
<text x="101.3" y="161.4" transform="rotate(-90 101.3 161.4)">2</text>
<text x="103.9" y="161.4" transform="rotate(-90 103.9 161.4)">3</text>
<text x="106.4" y="161.4" transform="rotate(-90 106.4 161.4)">4</text>
<text x="109" y="161.4" transform="rotate(-90 109 161.4)">5</text>
<text x="56.9" y="163.8" transform="rotate(-90 56.9 163.8)">A1</text>
<text x="62" y="163.8" transform="rotate(-90 62 163.8)">A2</text>
<text x="75.9" y="162.5" transform="rotate(-90 75.9 162.5)">A1</text>
<text x="81" y="162.5" transform="rotate(-90 81 162.5)">A2</text>
<text x="98.8" y="171.5" transform="rotate(-90 98.8 171.5)">1</text>
<text x="101.3" y="171.5" transform="rotate(-90 101.3 171.5)">2</text>
<text x="103.9" y="171.5" transform="rotate(-90 103.9 171.5)">3</text>
<text x="106.4" y="171.5" transform="rotate(-90 106.4 171.5)">4</text>
<text x="109" y="171.5" transform="rotate(-90 109 171.5)">5</text>
<text x="111.5" y="171.5" transform="rotate(-90 111.5 171.5)">6</text>
<text x="114" y="171.5" transform="rotate(-90 114 171.5)">7</text>
<text x="116.6" y="171.5" transform="rotate(-90 116.6 171.5)">8</text>
<text x="40.6" y="175">S2</text>
<text x="53.9" y="175">B</text>
<text x="53.9" y="177.5">C</text>
<text x="40.6" y="180.1">S1</text>
<text x="54" y="180.1">A</text>
</g>
<text font-size="1.8" fill="#00a700" x="113.6" y="133.4">Protoboard</text>
<g font-size="1.8" fill="#725600">
<text x="126.5" y="163">File:</text>
<text x="131.7" y="163">../Nano_KiCAD-master/NanoV3.3.kicad_sch</text>
<text x="44.4" y="191">File:</text>
<text x="49.7" y="191">LCD1602_I2C.kicad_sch</text>
<text x="69.8" y="206.2">File:</text>
<text x="75.1" y="206.2">../Adafruit-MicroSD+/microsd.kicad_sch</text>
<text x="121.9" y="206.2">File:</text>
<text x="127.1" y="206.2">../Adafruit-MAX31855/Adafruit_MAX31855</text>
<text x="169.1" y="206.2">v2.kicad_sch</text>
</g>
<text font-size="1.8" x="112" y="197.7">+5V</text>
</svg>
